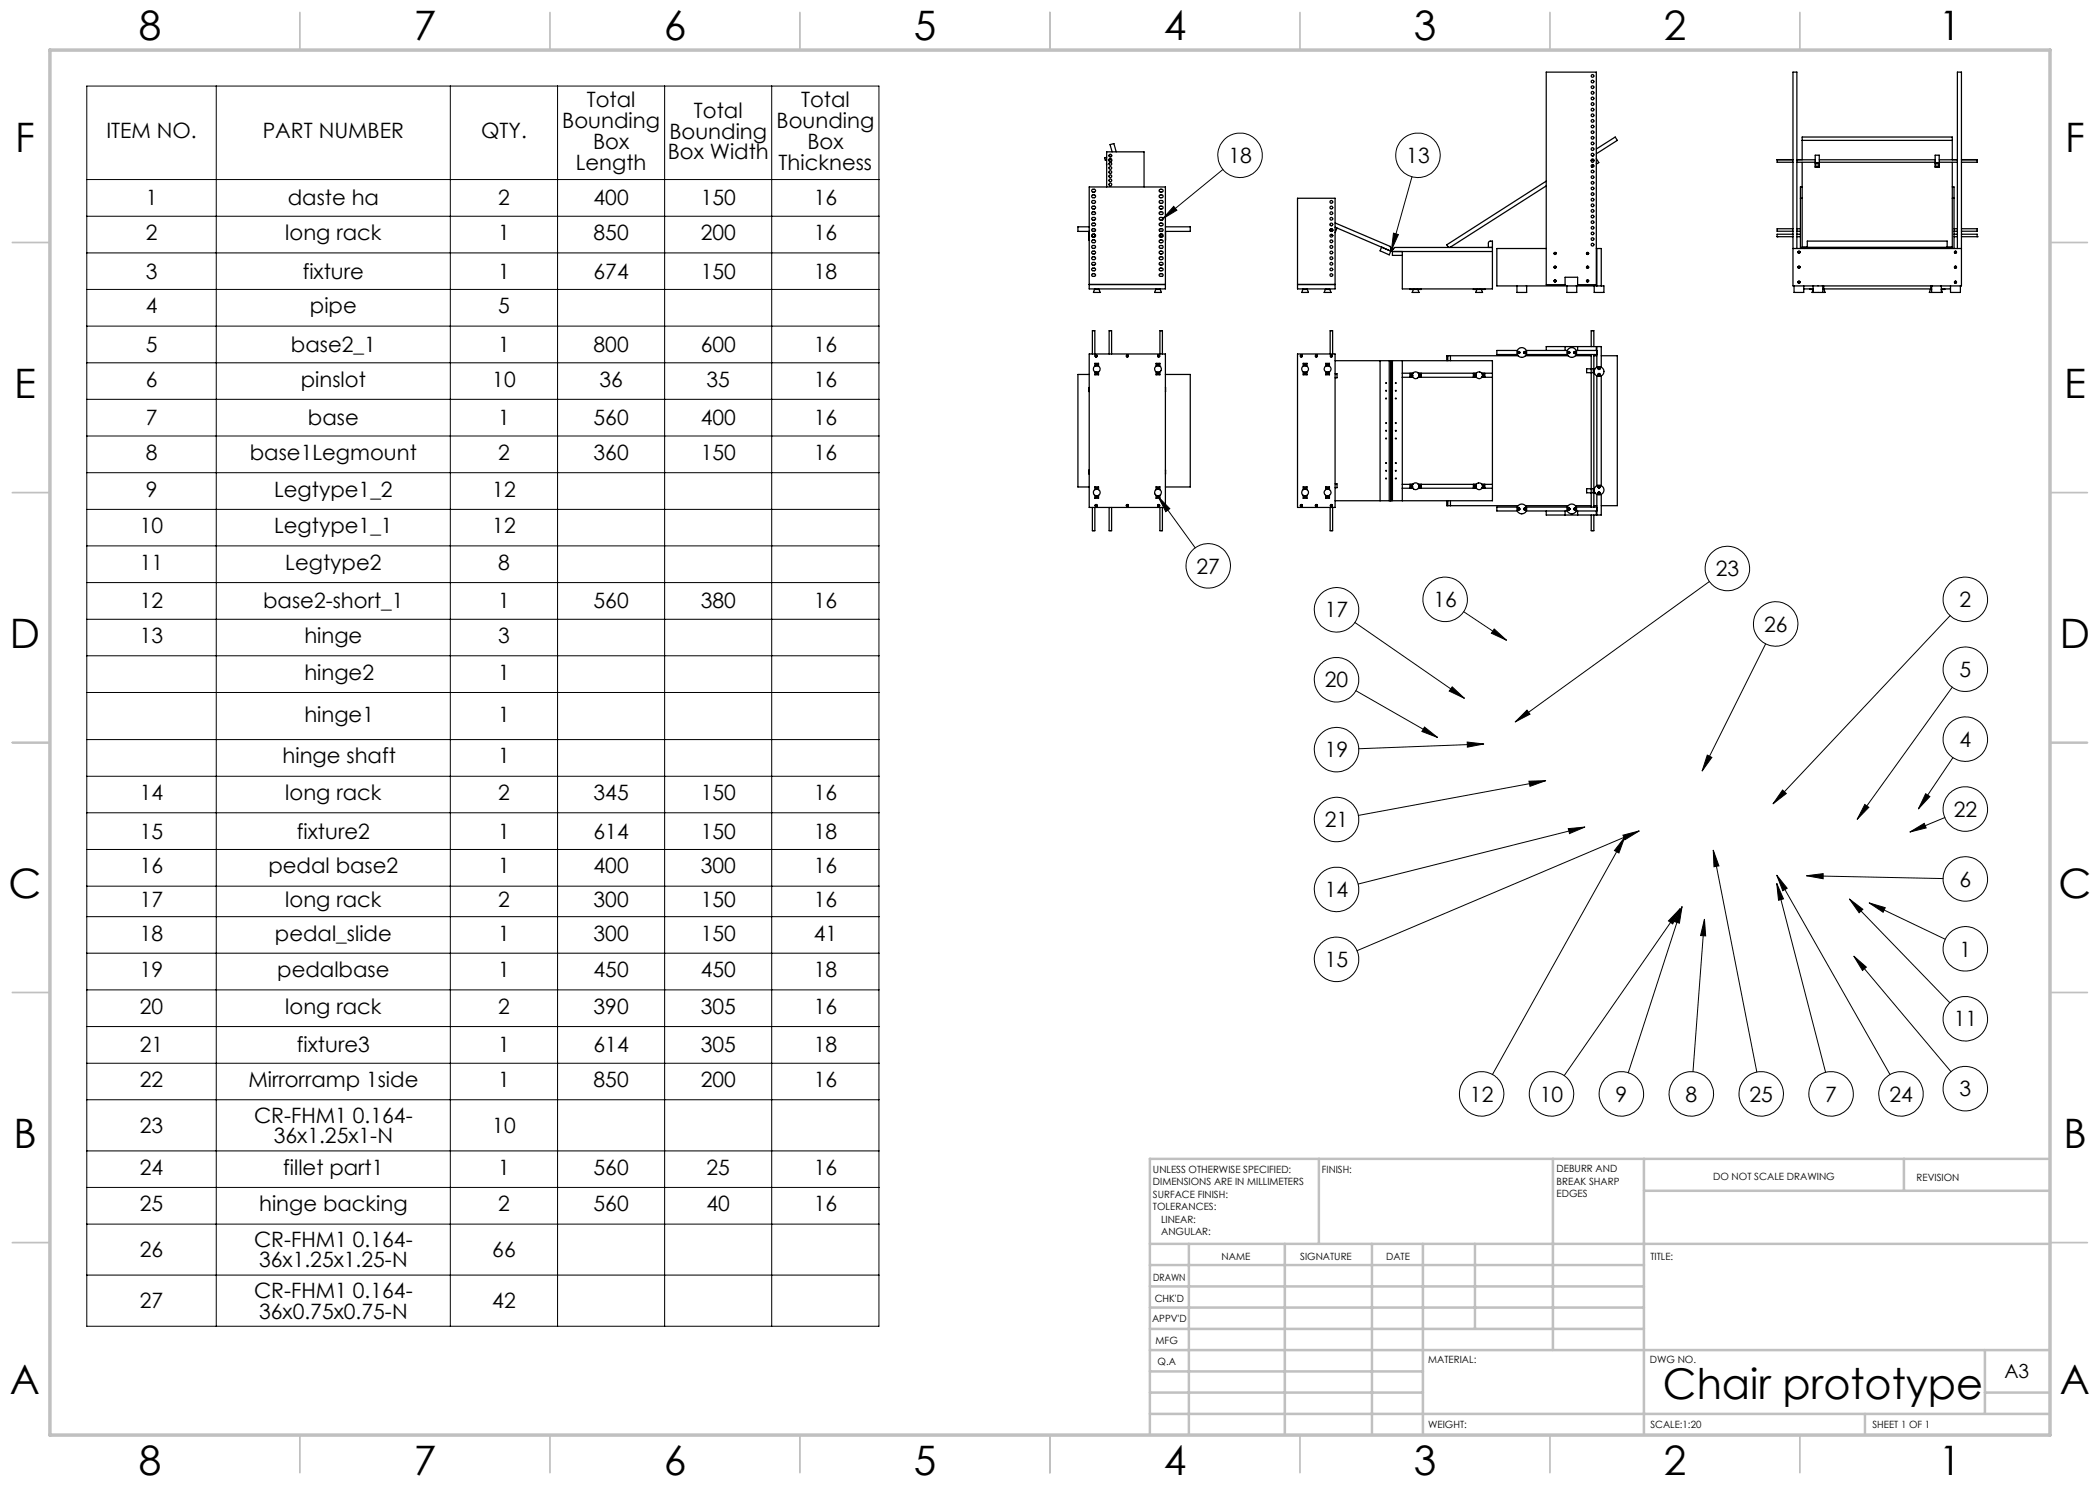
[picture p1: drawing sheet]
<svg xmlns="http://www.w3.org/2000/svg" width="420mm" height="297mm" viewBox="0 0 420 297" stroke-linecap="round" stroke-linejoin="round" font-family="sans-serif">
<g fill="none" stroke="#000" stroke-width=".25">
<path d="M309.2 14.4h10.1v42.5h-3.8v-1.4h-2.5v1.4h-3.8zM217.8 37.4h15.3v20.4h-15.3zM221.3 37.4v-7h7.5v7M221.3 32.8v.1M221.3 31.5l-.4 .1 .2 .4h.2M221.8 31.9h.3l.2 .2M221.8 32.1a.28 .28 0 0 1 .3-.4 .28 .28 0 0 1 .2 .4M221.9 32.5h.1M222.4 31.2l-.5 .1M222.4 30.4l-.4-1.5 .8-.2 .4 1.7M231.8 39.1l.6-.1 .2 .3-.2 .2h-.4l-.2-.1zM231.8 38l.6-.1a.27 .27 0 0 1 .2 .3 .27 .27 0 0 1-.3 .2h-.3z"/>
<path d="M259.5 39.6h7.5v18.2h-7.5zM309.2 36.2l-19.9 12.8 .3 .3 .2 .2 .3-.1 19.1-12.2M318.5 32.9l.2 .3-.4 .2M318.7 32h-.3l-.2 .1M318.7 32l.1 .1M318.7 31.1l-.1 .1M318.8 32.1v-.1a.27 .27 0 0 0-.4-.2 .27 .27 0 0 0-.1 .4M318.8 32.1v.1M319.3 31.7l.5 .8-.5 .3v-.1M319.3 29.8l3.7-2.4 .5 .7-4.2 2.7M355.4 32v.5h3.2M355.4 32h3.2"/>
<path d="M358.6 31.9l-3.2 .1M359.4 32h3.6M359.4 32.5h3.6M359.4 31.9h1M360.1 39.6h.3M360.4 37.4h-.3v12.3M360.4 32v-4.6h30.1v4.6M360.4 32.5v16.9M360.4 28.1h30.1M363 32.5h.9M363 32.8h.9M363 31h.9v2.5h-.9z"/>
<path d="M363 33.2h.9M363.9 32h23.1M363.9 32.5h23.1M387 32.5h.8M387 32.8h.8M387 31h.8v2.5h-.8zM387 33.2h.8M387.8 32h3.7M387.8 32.5h3.7M390.5 37.4h.3v12.3M390.5 39.6h.3M390.5 31.9h1"/>
<path d="M390.5 32.5v16.9M392.3 31.9l3.1 .1M392.3 32h3.1M395.4 32v.5h-3.1M217.8 46.3v1.7M217.8 56.9h15.3M217.8 45.4h-2.2v.9h2.2M218.4 42.4h.5l.2 .3-.2 .2h-.4l-.2-.2zM218.4 43.6l.5-.1 .2 .3-.2 .2h-.4l-.2-.2zM218.4 44.7l.5-.1 .2 .3-.2 .3h-.4l-.2-.3zM218.4 54.8l.5-.1 .2 .4-.2 .2h-.4l-.2-.2zM218.4 53.7l.5-.1 .2 .4-.2 .1h-.4l-.2-.1z"/>
<path d="M218.4 52.6l.5-.1 .2 .3-.2 .2h-.4l-.2-.2zM218.5 46.3h.4M218.6 46.3l-.3-.2 .2-.3 .6 .1v.2l-.2 .2M218.6 46.8l-.3 .3 .2 .3 .5-.1 .1-.2-.2-.3M218.6 46.8l-.2 .5M218.6 46.8h.1M218.8 46.8h.1M218.9 46.8l.1 .5M219 57.9l-.3 .6h1.3l-.3-.6M219 57.9h.7M219 57.8v.1M219.7 57.8v.1"/>
<path d="M231.2 57.9l-.3 .6h1.4l-.3-.6M231.2 57.9h.8M231.2 57.8v.1M231.8 49.2l.6-.1 .2 .4-.2 .2h-.4l-.2-.2zM231.8 54.9l.6-.2a.27 .27 0 0 1 .2 .3 .27 .27 0 0 1-.3 .3l-.3-.1zM231.8 40.2l.2-.1 .6 .1a.29 .29 0 0 1 0 .3 .29 .29 0 0 1-.3 .2l-.3-.1zM231.8 53.8l.2-.2 .6 .1a.27 .27 0 0 1 0 .3 .27 .27 0 0 1-.3 .1h-.3zM231.8 43.6l.2-.1 .6 .1a.27 .27 0 0 1 0 .3 .27 .27 0 0 1-.3 .1h-.3zM231.8 52.6l.2-.1 .6 .1a.27 .27 0 0 1 0 .3 .27 .27 0 0 1-.3 .1h-.2a.25 .25 0 0 1-.3-.1 .25 .25 0 0 1 0-.3zM231.8 51.5l.2-.1h.6a.29 .29 0 0 1 0 .3 .29 .29 0 0 1-.3 .2h-.3zM232 50.3h.6a.29 .29 0 0 1 0 .3 .29 .29 0 0 1-.3 .2l-.5-.1zM232 44.7l.4-.1a.27 .27 0 0 1 .2 .3 .27 .27 0 0 1-.3 .3l-.5-.2z"/>
<path d="M232 41.3h.6a.29 .29 0 0 1 0 .3 .29 .29 0 0 1-.3 .2l-.5-.1zM232 48h.4a.27 .27 0 0 1 .2 .3 .27 .27 0 0 1-.3 .2l-.5-.1zM232 42.4h.6a.27 .27 0 0 1 0 .3 .27 .27 0 0 1-.3 .2h-.2a.27 .27 0 0 1-.3-.2 .27 .27 0 0 1 .2-.3zM232 57.8v.1M232 46.3h.4M232.1 46.8l-.2 .5M232.1 46.3l-.3-.2a.25 .25 0 0 1 0-.2 .25 .25 0 0 1 .3-.1h.2a.27 .27 0 0 1 .3 .2 .27 .27 0 0 1-.3 .3M232.1 46.8l-.3 .2v.3l.2 .1 .6-.1a.29 .29 0 0 0 0-.3 .29 .29 0 0 0-.3-.2M232.3 46.8h.1M232.4 46.8l.1 .5M232.5 43.5v.5M233.1 45.4h5v.9h-5"/>
<path d="M233.1 48h.1M259.5 56.9h7.5M260.6 57.9l-.3 .6h1.4l-.3-.6M260.6 57.8v.1M260.6 57.9h.8M261.4 57.8v.1M265.1 57.9l-.3 .6h1.4l-.3-.6M265.1 57.9h.8M265.1 57.8v.1M265.9 57.8v.1M266 45l.3 .2M266.3 46.9v.1l.3 .1"/>
<path d="M266.6 46l-.1 .1M267 44.6l11 4.7 .3 .6M267 45.4l11.2 4.8M267.4 45.6l-.4 .9M276.3 49.4l1.9 .8-.4 .8-1.8-.8zM278.2 49.7a.21 .21 0 0 1 .2-.1 .21 .21 0 0 1 .2 .2M278.3 49.9l.1 .1M278.3 49.9h.1M278.3 49.9l-.1 .3M278.4 49.9v.1M278.4 49.9h.1M278.4 50h.1"/>
<path d="M278.5 50v1.1h2M278.5 50.3h20M278.6 49.9a.17 .17 0 0 0-.1-.3 .17 .17 0 0 0-.2 .1 .17 .17 0 0 0 .1 .2M278.6 49.9h-.2M278.6 49.9h.1M282 57.8v.1h2.3v-.1M282.7 57.9l-.3 .6h1.4l-.2-.6M294.7 57.8v.1h2.3v-.1M295.4 57.9l-.3 .6h1.4l-.2-.6M297.7 49.5v-1.1l.8-.2v9.6h-18v-7.5M298.5 49.5h-19.5l-.5 .5M303.4 57.2v1.3h1.9v-1.3"/>
<path d="M309.2 49.7h-9.8v7.5h20.9M310.9 53.4h.2zM310.9 56.2h.2zM310.9 50.7h.1M310.9 50.7h.2M311 53.3h.1M311 53.5h.1M311 50.5v.2M311 50.7v.1M311 53.3v.2M311 56.1v.2M311 56.1v.1"/>
<path d="M311 56.3h.1M311 56.1h.1M311 50.5h.1M311 50.8h.1M311 50.7h.1M311 56.2h.1M311 53.4h.1M311 56.2v.1M311 53.4v.1M311 53.3v.1M311.1 50.7h.1M311.1 50.7h-.2"/>
<path d="M313.4 57.2v1.3h1.9v-1.3M317.4 53.4h.2zM317.4 56.2h.2zM317.4 50.7h.1M317.4 50.7h.2M317.5 53.4h.1M317.5 56.2h.1M317.5 50.7h.1M317.5 50.5v.3zM317.5 53.3v.2zM317.5 56.1v.2zM317.6 50.7h.1"/>
<path d="M317.6 50.7h-.2M318.8 57.2v1.3h2v-1.3h-.5M319.3 49.7h1v7.5M319.4 49.7v7.5M355.4 47.3h.1M355.4 47.3h3.2M358.6 46.8h-3.2v.5M358.6 45.8h-3.2v.4h3.2M358.6 49.7h33.7M358.8 57.2v1.3h2v-1.3M359.4 49.7v-35.3h-.8v42.8h33.7v-42.8h-.8v35.3M359.4 45.8h.7"/>
<path d="M359.4 46.8h.7M359.4 47.3h.7M359.4 46.2h.7M359.7 53.4h.2zM359.7 50.4h.2zM359.7 56.4v.1M359.7 56.5h.2M359.7 56.4h.2M359.7 56.4l.2 .1M359.8 50.4h.1M359.8 53.4h.1M359.8 56.4h.1"/>
<path d="M359.8 50.3v.2zM359.8 53.3v.2zM359.8 56.3v.2zM359.9 56.4v.1M359.9 56.4l-.2 .1M360.4 49.4h30.1M360.4 49.4h1.1M360.8 57.8h1.8M360.9 49.5v.2M361.5 49.7v-1.5h27.9v1.5M361.9 57.8v.1h.7l-.2 .6h.2M362.6 58.5h2"/>
<path d="M362.6 57.2v1.3M364.6 57.8h21.7M364.6 57.9h.1M364.6 57.2v1.3M364.7 57.9l.3 .6h-.4M364.7 57.8v.1M364.7 57.2v.6M386.2 57.9l-.3 .6h.4M386.2 57.9h.1M386.2 57.2v.7M386.3 58.5h2M386.3 57.2v1.3"/>
<path d="M388.3 57.8h1.8M388.3 57.2v1.3M388.9 57.8v.1h-.6l.2 .6h-.2M389.4 49.4h1.1M390 49.5v.2M390.1 57.2v1.3h2v-1.3M390.8 45.8h.7M390.8 46.8h.7M390.8 47.3h.7M390.8 46.2h.7M391 53.4h.2zM391 50.4h.2z"/>
<path d="M391 56.5h.1M391 56.4h.1M391 56.4v.1M391 56.4l.2 .1M391.1 50.3h.1M391.1 53.3h.1M391.1 53.5h.1M391.1 56.3h.1M391.1 50.5h.1M391.1 56.5h.1M391.1 50.3v.2M391.1 53.3v.2"/>
<path d="M391.1 56.3v.1M391.1 56.4v.1M391.1 50.4h.1M391.1 56.4h.1M391.1 53.4h.1M391.2 56.4v.1M391.2 56.4l-.2 .1M392.3 46.8h3.1v.5M392.3 45.8h3.1v.4h-3.1M392.3 47.3h3.1M395.4 47.3h.1M217.8 70.8h15.3v30.7h-15.3z"/>
<path d="M217.8 77.5v.8M217.8 74.9h-2.2v22.5h2.2M218.5 70.8v-4.7h.5v4.7M219 73.2v-.5h.7v.5M219 74.4v.6h.7v-.6M219.1 71.2h.3M219.1 71.2h.1M219.2 71.1v.2M219.2 71.1h.1M219.2 71.3h.1M219.2 71.1l.1 .2M219.2 71.2h.1"/>
<path d="M219.2 73l.3 .1zM219.2 74.5v.1M219.2 74.5h.3M219.2 74.6h.3M219.2 74.5l.3 .1M219.3 71.1v.2M219.3 71.1l-.1 .2M219.3 74.6h.1M219.3 73.1h.1M219.3 73h.1M219.3 73.1v-.2l.1 .2M219.3 74.5v.2l.1-.2"/>
<path d="M219.3 74.6h-.1M219.4 74.6h.1M219.4 73.1h.1M219.4 73h.1M219.4 71.2h.1M219.5 74.5v.1M219.5 74.5l-.1 .1M219.5 74.5l-.1 .3-.2-.2v-.1a.21 .21 0 0 0 0 .2 .21 .21 0 0 0 .3 0 .21 .21 0 0 0 0-.2M219.5 73.1l-.1-.3-.2 .1v.2l-.1-.1a.22 .22 0 0 1 .3-.1 .22 .22 0 0 1 .1 .3M221.8 70.8v-4.7h.5v4.7M225.4 71.2h.2M225.4 71.2h.1"/>
<path d="M225.5 71.2h.1M225.5 71.1v.2zM225.6 71.2h.1M231.2 73.2v-.5h.8v.5M231.2 74.4v.6h.8v-.6M231.4 73.2l.2-.4 .2 .2v.2M231.4 74.5l.1 .3a.2 .2 0 0 0 .3-.1 .2 .2 0 0 0 0-.2M231.5 74.5v.3l.3-.2-.1-.1M231.5 73.1v-.3l.2 .1v.2M231.5 73l.2 .1zM231.5 74.5h.1M231.5 74.5v.1"/>
<path d="M231.5 74.6h.1M231.5 74.5l.2 .1M231.6 72.9v.2M231.6 74.5v.1M231.6 74.6v.1M231.6 74.7h.1M231.6 72.9h.1M231.6 72.9v.1M231.6 74.6h.1M231.6 73.1h.1M231.6 73h.1M231.6 71.2h.1"/>
<path d="M231.6 73v.1M231.6 71.2h.2M231.6 74.5h.1M231.7 71.2h.1M231.7 71.1v.2zM231.7 74.5v.1M231.7 74.5l-.2 .1M231.8 71.2h.1M232 70.8v-4.7h.5v4.7M233.1 74.9h5v22.5h-5M233.1 77.5h.1M233.1 78.3h.1"/>
<path d="M259.5 70.8h7.5v30.7h-7.5zM260.1 71.2h.1M260.1 71.2h.3M260.2 71.2h.1M260.2 71.1l.1 .2zM260.3 71.2h.1M260.4 71.2h.1M260.6 73.2v-.5h.8v.5M260.6 74.4v.6h.8v-.6M260.8 73.2l.2-.4 .2 .2v.2M260.8 74.5l.1 .3a.2 .2 0 0 0 .3-.1 .2 .2 0 0 0 0-.2M260.9 73.1v-.3l.3 .1v.2"/>
<path d="M260.9 74.5v.3l.3-.2v-.1M260.9 73l.2 .1zM260.9 74.6h.1M261 72.9v.2M261 74.5h.1M261 74.6v.1M261 74.5l-.1 .1M261 74.7h.1M261 72.9h.1M261 72.9v.1M261 74.5l.1 .1M261 73.1h.1"/>
<path d="M261 73h.1M261 74.6h.1M261 74.6l.1 .1M261 74.6h-.1M261.1 72.9l-.1 .2M261.1 74.5l-.1 .1M261.1 74.6v.1M261.1 74.5h.1M261.1 74.6h.1M261.1 72.9l-.1 .1M261.1 74.5v.1M263.1 71.2h.3"/>
<path d="M263.1 71.2h.1M263.2 71.2h.1M263.2 71.1l.1 .2zM263.3 71.2h.1M263.4 71.2h.1M265.1 73.2v-.5h.8v.5M265.1 74.4v.6h.8v-.6M265.4 73l.2 .1zM265.4 74.5v.1M265.4 74.5h.2M265.4 74.6h.2M265.4 74.5l.2 .1"/>
<path d="M265.5 73.1h.1M265.5 73h.1M265.5 74.6h.1M265.5 73.1v-.2v.2M265.5 74.5v.2v-.2M265.5 74.6h-.1M265.6 73.1v-.3l-.3 .3a.21 .21 0 0 1 .3-.3 .21 .21 0 0 1 .1 .4M265.6 74.5v.3l-.2-.1v-.2v.2a.2 .2 0 0 0 .2 .1 .2 .2 0 0 0 .1-.3M265.6 74.5v.1M265.6 74.5l-.1 .1M266 70.8v-4.7h.5v4.7M266.1 71.2h.3"/>
<path d="M266.1 71.2h.1M266.2 71.2h.1M266.2 71.1l.1 .2zM266.3 71.2h.1M266.4 71.2h.1M267 72.1h11.3v28.1h-11.3M267 74.8h.4v.8h-.4M276 72.1v28.1M277.8 72.1v28.1M278.2 72.1v28.1M278.3 79.4h.1M278.3 78.5h.1"/>
<path d="M278.3 77.8h.1M278.3 76.9h.1M278.3 76.3h.1M278.3 77h.1M278.3 77.7h.1M278.3 78.6h.1M278.3 79.3h.1M278.3 78.6h.2M278.3 79.3h.2M278.3 77h.2M278.3 77.7h.2M278.3 77v.7"/>
<path d="M278.3 78.6v.7M278.4 76.3v.6M278.4 77.8v.7M278.4 79.4v.6M278.4 79.4h.1M278.4 78.5h.1M278.4 77.8h.1M278.4 76.9h.1M278.4 76.3h.1M278.5 72.1h20v28.1h-20zM280.5 72.1v28.1M280.5 74.6h2.1"/>
<path d="M280.5 75.5h2.1M282.2 75l.2-.1-.2 .2 .3 .1h-.3zM282.2 75v.1M282.2 75h.2M282.3 74.9v.3M282.3 74.9h.1M282.3 75.2h.1M282.4 74.9h.1M282.4 75.1h.1M282.6 74.7h-.6v.7h.6M283.7 74.7h.6v.7h-.6M283.7 74.6h11.6"/>
<path d="M283.7 75.5h11.6M283.8 75h.2M283.9 74.9h-.1M283.9 74.9h.2a.2 .2 0 0 1 0 .3 .2 .2 0 0 1-.3 0h.2l.1-.1zM283.9 74.9v.3M283.9 74.9h.1M283.9 75.2h.1M283.9 75.1h.1M284 75v.1M289.6 71.2h.5M289.6 71.2h-.3v.9M289.6 71.2v.9"/>
<path d="M290.1 71.2h13.5M290.1 71.2v.9M294.9 75l.2-.1-.2 .2 .3 .1h-.3zM294.9 75h.2M294.9 75v.1M295 75.1h.1M295 74.9v.3M295 74.9h.1M295 75.2h.1M295.1 74.9h.1M295.3 74.7h-.6v.7h.6M296.4 74.7h.6v.7h-.6"/>
<path d="M296.4 74.6h2.1M296.4 75.5h2.1M296.5 75h.2M296.6 74.9h-.1M296.6 74.9h.2a.2 .2 0 0 1 0 .3 .2 .2 0 0 1-.3 0h.2l.1-.1zM296.6 75.1h.1M296.6 74.9v.3M296.6 74.9h.1M296.6 75.2h.1M296.7 75v.1M303.5 70.1h-4.1v.8h4.1M303.6 70.5h.3"/>
<path d="M303.6 70.5h.1M303.7 70.5h.1M303.7 70.4l.1 .2zM303.8 70.5h.1M303.9 70.5h.1M304.8 70.5h.3M304.8 70.5h.1M304.9 70.5h.1M304.9 70.4l.1 .2zM305 70.5h.1M305.1 70.5h.1M305.1 71.2h8.5"/>
<path d="M305.3 70.1h8.2M305.3 70.9h8.2M309.2 70.1v-.8h10.1v.8M313 69.3v.8M313.6 70.5h.3M313.6 70.5h.1M313.7 70.4h.1M313.7 70.6h.1M313.7 70.4v.2M313.7 70.4l.1 .2M313.8 70.5h.1M313.8 70.5l-.1 .1"/>
<path d="M313.8 70.4v.2M313.8 70.4v.1M313.9 70.5h.1M314.8 70.5h.3M314.8 70.5h.1M314.9 70.4h.1M314.9 70.6h.1M314.9 70.4v.2M314.9 70.4l.1 .1M315 70.5h.1M315 70.5v.1M315 70.4v.2"/>
<path d="M315 70.4l-.1 .2M315.1 70.5h.1M315.1 71.2h3.1M315.2 70.1h4.2M315.2 70.9h4.2M315.5 69.3v.8M317.3 73.8h1.4v.7h-1.4zM318.2 69.3v-3.2h.6v3.2M318.2 70.9v30.5M318.8 70.9v30.5M318.8 74.5h.1M318.8 73.8h.2"/>
<path d="M318.8 71.2h.6M319.4 73.4v-4.1h.9v4.1M319.4 75.2v22M319.7 74.9h.2zM319.7 73.7h.2zM319.8 74.9h.1M319.8 73.7h.1M319.8 74.8v.2zM319.8 73.6v.2zM320.3 75.2v22M320.3 71.2h3.2v29.9h-3.2M217.8 94v.8"/>
<path d="M219 97.9v-.5h.7v.5M219 99.1v.6h.7v-.6M219.2 97.7l.3 .1zM219.2 99.3h.3zM219.3 97.8h.1M219.3 97.7h.1M219.3 99.3h.1M219.3 97.8v-.2l.1 .2M219.3 99.2v.2l.1-.2M219.4 97.8h.1M219.4 97.7h.1M219.4 99.3h.1"/>
<path d="M219.5 97.9a.19 .19 0 0 0 0-.3 .19 .19 0 0 0-.3 0 .19 .19 0 0 0 0 .3 .21 .21 0 0 1 0-.3 .21 .21 0 0 1 .3 0 .21 .21 0 0 1 0 .3M219.5 99.2l-.1 .2-.2-.1v-.1a.2 .2 0 0 0 0 .2 .2 .2 0 0 0 .3 0 .2 .2 0 0 0 0-.2M231.2 97.9v-.5h.8v.5M231.2 99.1v.6h.8v-.6M231.4 99.2l.1 .3 .3-.1v-.2M231.4 97.9v-.2a.22 .22 0 0 1 .3-.2 .22 .22 0 0 1 .1 .4M231.5 97.9a.19 .19 0 0 1 0-.3 .19 .19 0 0 1 .2 0 .19 .19 0 0 1 0 .3M231.5 99.2v.2l.3-.1-.1-.1M231.5 97.7l.2 .1zM231.5 99.3h.2zM231.6 97.6h.1M231.6 99.4h.1"/>
<path d="M231.6 99.4v-.2v.2M231.6 97.6v.2M231.6 97.6v.1M231.6 97.8h.1M231.6 97.7h.1M231.6 99.3h.1M231.6 97.7v.1M233.1 94h.1M233.1 94.8h.1M260.6 97.9v-.5h.8v.5M260.6 99.1v.6h.8v-.6M260.8 99.2l.1 .3 .3-.1v-.2"/>
<path d="M260.8 97.9v-.2a.22 .22 0 0 1 .3-.2 .22 .22 0 0 1 .1 .4M260.9 97.9a.19 .19 0 0 1 0-.3 .19 .19 0 0 1 .3 0 .19 .19 0 0 1 0 .3M260.9 99.2v.2l.3-.1v-.1M260.9 97.7l.2 .1zM260.9 99.3h.2zM261 97.6h.1M261 99.4h.1M261 99.4l.1-.2v.2M261 97.6v.2M261 99.4v-.2l.1 .2M261 97.6v.1M261 97.8h.1"/>
<path d="M261 97.7h.1M261 99.3h.1M261.1 97.6l-.1 .2M261.1 97.6l-.1 .1M265.1 97.9v-.5h.8v.5M265.1 99.1v.6h.8v-.6M265.4 97.7l.2 .1zM265.4 99.3h.2zM265.5 97.8h.1M265.5 97.7h.1M265.5 99.3h.1M265.5 97.8v-.2v.2"/>
<path d="M265.5 99.2v.2v-.2M265.6 97.9a.19 .19 0 0 0 0-.3 .19 .19 0 0 0-.2 0 .19 .19 0 0 0 0 .3l-.1-.2a.2 .2 0 0 1 .3-.2 .21 .21 0 0 1 .1 .4M265.6 99.2v.2h-.2v-.2l-.1 .1a.21 .21 0 0 0 .3 .2 .21 .21 0 0 0 .1-.3M267 96.8h.4v.7h-.4M278.3 80h.1M278.3 88h.1M278.3 87.4h.1M278.3 85.8h.1M278.3 86.5h.1M278.3 84.3h.1M278.3 84.9h.1M278.3 95.4h.1"/>
<path d="M278.3 96h.1M278.3 93.8h.1M278.3 94.5h.1M278.3 92.9h.1M278.3 92.3h.1M278.3 93h.1M278.3 95.3h.1M278.3 85h.1M278.3 86.6h.1M278.3 87.3h.1M278.3 94.5h.2M278.3 95.3h.2"/>
<path d="M278.3 93h.2M278.3 93.8h.2M278.3 86.6h.2M278.3 87.3h.2M278.3 85h.2M278.3 85.8h.2M278.3 85v.8M278.3 86.6v.7M278.3 93v.8M278.3 94.5v.8M278.4 84.3v.6M278.4 85.8v.7"/>
<path d="M278.4 87.4v.6M278.4 92.3v.6M278.4 93.8v.7M278.4 95.4v.6M278.4 80h.1M278.4 87.4h.1M278.4 86.5h.1M278.4 85.8h.1M278.4 84.9h.1M278.4 84.3h.1M278.4 88h.1M278.4 95.4h.1"/>
<path d="M278.4 94.5h.1M278.4 93.8h.1M278.4 92.9h.1M278.4 92.3h.1M278.4 96h.1M280.5 96.9h2.1M280.5 97.6h2.1M282 96.9v.7h.6M282.2 97.2l.2 .1M282.2 97.3h.2M282.2 97.2v.1M282.2 97.2l.1 .1"/>
<path d="M282.3 97.3h.1M282.3 97.1h.1M282.3 97.4h.1M282.3 97.1v.3M282.3 97.3h-.1M282.4 97.1l-.2 .2 .1 .1h.2M282.4 97.1h.1a.2 .2 0 0 0-.3 0 .2 .2 0 0 0 0 .3 .2 .2 0 0 0 .3 0M283.7 96.9h11.6M283.7 97.6h11.6M283.8 97.3h.2M283.8 97.3h.1M283.9 97.1h-.1a.2 .2 0 0 1 .2 0 .2 .2 0 0 1 0 .3 .2 .2 0 0 1-.2 0"/>
<path d="M283.9 97.1l.2 .1v.2h-.3M283.9 97.3h.1M283.9 97.1h.1M283.9 97.4h.1M283.9 97.1v.3M284 97.2l-.1 .1M284 97.2v.1M284.3 96.9v.7h-.6M294.7 96.9v.7h.6M294.9 97.2l.2 .1M294.9 97.3h.2M294.9 97.2v.1"/>
<path d="M294.9 97.2l.1 .1M295 97.1h.1M295 97.4h.1M295 97.3h.1M295 97.1v.3M295 97.3h-.1M295.1 97.1l-.2 .2 .1 .1h.2M295.1 97.1h.1a.2 .2 0 0 0-.3 0 .2 .2 0 0 0 0 .3 .2 .2 0 0 0 .3 0M295.1 97.3h.1M296.4 96.9h2.1M296.4 97.6h2.1M296.5 97.3h.2"/>
<path d="M296.5 97.3h.1M296.6 97.1h-.1a.2 .2 0 0 1 .2 0 .2 .2 0 0 1 0 .3 .2 .2 0 0 1-.2 0M296.6 97.1l.2 .1v.2h-.3M296.6 97.1v.3M296.6 97.1h.1M296.6 97.4h.1M296.6 97.3h.1M296.7 97.2v.1M296.7 97.2l-.1 .1M297 96.9v.7h-.6M317.3 97.8h1.4v.8h-1.4zM318.8 97.8h.1"/>
<path d="M318.8 98.6h.2M319.4 98.9v4.1h.9v-4.1M319.7 97.4h.2M319.7 97.4h.1M319.7 98.6h.1M319.7 98.6h.2M319.8 97.4h.1M319.8 98.6h.1M319.8 97.3v.2zM319.8 98.5v.2zM319.8 98.6h-.1M319.9 97.4h.1"/>
<path d="M319.9 98.6h.1M319.9 97.4h-.2M319.9 98.6h-.1M218.5 101.5v4.6h.5v-4.6M219.1 101.1h.1M219.2 101v.1M219.2 101.1v.1M219.2 101h.1M219.2 101.2h.1M219.2 101.1h.1M219.2 101l.1 .2M219.2 101.1h.2"/>
<path d="M219.2 101.1h-.1M219.3 101.1h.1M219.3 101v.1M219.3 101.1v.1M219.3 101l-.1 .2M219.3 101.1h-.1M219.4 101.1h.1M219.4 101.1h-.2M221.8 101.5v4.6h.5v-4.6M225.4 101.1h.2M225.4 101.1h.1M225.5 101.1h.1"/>
<path d="M225.5 101v.2zM225.6 101.1h.1M225.6 101.1h-.2M231.6 101.1h.1M231.6 101.1h.2M231.7 101.1h.1M231.7 101v.2zM231.8 101.1h.1M231.8 101.1h-.2M232 101.5v4.6h.5v-4.6M260.1 101.1h.3M260.1 101.1h.1"/>
<path d="M260.2 101.1h.1M260.2 101l.1 .2zM260.3 101.1h.1M260.4 101.1h.1M260.4 101.1h-.3M263.1 101.1h.3M263.1 101.1h.1M263.2 101.1h.1M263.2 101l.1 .2zM263.2 101.1h-.1M263.3 101.1h.1M263.4 101.1h.1"/>
<path d="M263.4 101.1h-.1M266 101.5v4.6h.5v-4.6M266.1 101.1h.3M266.1 101.1h.1M266.2 101.1h.1M266.2 101l.1 .2zM266.2 101.1h-.1M266.3 101.1h.1M266.4 101.1h.1M266.4 101.1h-.1M289.3 100.2v.9h.3M289.6 101.1h.5"/>
<path d="M289.6 100.2v.9M290.1 101.1h13.5M290.1 100.2v.9M303.5 101.4h-4.1v.8h4.1M303.6 101.8h.3M303.6 101.8h.1M303.7 101.8h.1M303.7 101.7l.1 .2zM303.8 101.8h.1M303.9 101.8h.1M303.9 101.8h-.3M304.8 101.8h.1"/>
<path d="M304.8 101.8h.3M304.9 101.8h.1M304.9 101.7l.1 .2zM304.9 101.8h-.1M305 101.8h.1M305.1 101.8h.1M305.1 101.8h-.1M305.1 101.1h8.5M305.3 101.4h8.2M305.3 102.2h8.2M309.2 102.2v.8h10.1v-.8M313 102.2v.8"/>
<path d="M313.6 101.8h.1M313.6 101.8h.2M313.7 101.7h.1M313.7 101.9h.1M313.7 101.7v.1M313.7 101.8v.1M313.7 101.8h.1M313.7 101.7l.1 .1M313.8 101.8h.1M313.8 101.8l-.1 .1M313.8 101.8v.1M313.8 101.8h-.2"/>
<path d="M313.8 101.7v.1M313.8 101.8h-.1M313.9 101.8h.1M313.9 101.8h-.1M314.8 101.8h.1M314.8 101.8h.2M314.9 101.7h.1M314.9 101.9h.1M314.9 101.7v.1M314.9 101.8v.1M314.9 101.8h.1M314.9 101.7l.1 .1"/>
<path d="M315 101.8h.1M315 101.8l-.1 .1M315 101.8v.1M315 101.8h-.2M315 101.7v.1M315 101.8h-.1M315.1 101.8h.1M315.1 101.8h-.1M315.1 101.1h3.1M315.2 101.4h4.2M315.2 102.2h4.2M315.5 102.2v.8"/>
<path d="M318.2 103v3.1h.6v-3.1M318.8 101.1h.6"/>
<circle cx="318.5" cy="18.6" r=".27"/>
<circle cx="318.5" cy="19.7" r=".27"/>
<circle cx="318.5" cy="15.2" r=".26"/>
<circle cx="318.5" cy="16.3" r=".26"/>
<circle cx="318.5" cy="17.4" r=".26"/>
<circle cx="218.7" cy="39.3" r=".36"/>
<circle cx="218.7" cy="38.2" r=".36"/>
<circle cx="222.1" cy="32.2" r=".26"/>
<circle cx="222.1" cy="33.6" r=".27"/>
<circle cx="222.1" cy="36.1" r=".27"/>
<circle cx="222.1" cy="31.1" r=".27"/>
<circle cx="222.1" cy="35.2" r=".28"/>
<circle cx="222.1" cy="34.4" r=".28"/>
<circle cx="222.1" cy="36.9" r=".28"/>
<circle cx="222.1" cy="32.8" r=".28"/>
<circle cx="318.5" cy="33.2" r=".27"/>
<circle cx="318.5" cy="21.9" r=".27"/>
<circle cx="318.5" cy="30.9" r=".27"/>
<circle cx="318.5" cy="39.9" r=".27"/>
<circle cx="318.5" cy="23.1" r=".27"/>
<circle cx="318.5" cy="28.7" r=".27"/>
<circle cx="318.5" cy="20.8" r=".27"/>
<circle cx="318.5" cy="38.8" r=".27"/>
<circle cx="318.5" cy="29.8" r=".27"/>
<circle cx="318.5" cy="32.2" r=".24"/>
<circle cx="318.5" cy="36.6" r=".26"/>
<circle cx="318.5" cy="27.6" r=".26"/>
<circle cx="318.5" cy="37.7" r=".26"/>
<circle cx="318.5" cy="35.4" r=".26"/>
<circle cx="318.5" cy="34.3" r=".26"/>
<circle cx="318.5" cy="24.2" r=".26"/>
<circle cx="318.5" cy="25.3" r=".26"/>
<circle cx="318.5" cy="26.4" r=".26"/>
<circle cx="218.7" cy="47.1" r=".25"/>
<circle cx="218.7" cy="41.6" r=".36"/>
<circle cx="218.7" cy="48.2" r=".36"/>
<circle cx="218.7" cy="49.4" r=".36"/>
<circle cx="218.7" cy="50.6" r=".36"/>
<circle cx="218.7" cy="40.4" r=".36"/>
<circle cx="218.7" cy="51.7" r=".36"/>
<circle cx="232.2" cy="47.1" r=".24"/>
<circle cx="266.3" cy="46" r=".25"/>
<circle cx="266.3" cy="41.5" r=".28"/>
<circle cx="266.3" cy="47.1" r=".28"/>
<circle cx="266.3" cy="50.5" r=".28"/>
<circle cx="266.3" cy="51.6" r=".28"/>
<circle cx="266.3" cy="48.3" r=".28"/>
<circle cx="266.3" cy="40.4" r=".28"/>
<circle cx="266.3" cy="49.4" r=".28"/>
<circle cx="266.3" cy="52.8" r=".27"/>
<circle cx="266.3" cy="46" r=".27"/>
<circle cx="266.3" cy="42.6" r=".27"/>
<circle cx="266.3" cy="55" r=".27"/>
<circle cx="266.3" cy="43.8" r=".27"/>
<circle cx="266.3" cy="53.9" r=".27"/>
<circle cx="266.3" cy="44.9" r=".27"/>
<circle cx="278.4" cy="49.8" r=".15"/>
<circle cx="311" cy="50.7" r=".18"/>
<circle cx="311" cy="53.4" r=".18"/>
<circle cx="311" cy="56.2" r=".18"/>
<circle cx="311" cy="50.7" r=".21"/>
<circle cx="311" cy="53.4" r=".21"/>
<circle cx="311" cy="56.2" r=".21"/>
<circle cx="317.5" cy="53.4" r=".18"/>
<circle cx="317.5" cy="50.7" r=".18"/>
<circle cx="317.5" cy="56.2" r=".18"/>
<circle cx="317.5" cy="53.4" r=".21"/>
<circle cx="317.5" cy="56.2" r=".21"/>
<circle cx="317.5" cy="50.7" r=".21"/>
<circle cx="318.5" cy="42.2" r=".27"/>
<circle cx="318.5" cy="48.9" r=".27"/>
<circle cx="318.5" cy="41.1" r=".27"/>
<circle cx="318.5" cy="43.3" r=".27"/>
<circle cx="318.5" cy="45.6" r=".26"/>
<circle cx="318.5" cy="44.4" r=".26"/>
<circle cx="318.5" cy="46.7" r=".26"/>
<circle cx="318.5" cy="47.8" r=".26"/>
<circle cx="359.8" cy="53.4" r=".18"/>
<circle cx="359.8" cy="50.4" r=".18"/>
<circle cx="359.8" cy="56.4" r=".18"/>
<circle cx="359.8" cy="50.4" r=".21"/>
<circle cx="359.8" cy="56.4" r=".21"/>
<circle cx="359.8" cy="53.4" r=".21"/>
<circle cx="391.1" cy="53.4" r=".18"/>
<circle cx="391.1" cy="50.4" r=".18"/>
<circle cx="391.1" cy="56.4" r=".18"/>
<circle cx="391.1" cy="53.4" r=".21"/>
<circle cx="391.1" cy="50.4" r=".21"/>
<circle cx="391.1" cy="56.4" r=".21"/>
<circle cx="219.2" cy="71.2" r=".18"/>
<circle cx="219.2" cy="71.2" r=".21"/>
<circle cx="219.4" cy="73.8" r=".67"/>
<circle cx="225.5" cy="71.2" r=".18"/>
<circle cx="225.5" cy="71.2" r=".22"/>
<circle cx="231.6" cy="73.8" r=".67"/>
<circle cx="231.7" cy="71.2" r=".22"/>
<circle cx="231.7" cy="71.2" r=".18"/>
<circle cx="260.3" cy="71.2" r=".22"/>
<circle cx="260.3" cy="71.2" r=".18"/>
<circle cx="261" cy="73.8" r=".67"/>
<circle cx="263.3" cy="71.2" r=".18"/>
<circle cx="263.3" cy="71.2" r=".21"/>
<circle cx="265.5" cy="73.8" r=".67"/>
<circle cx="266.3" cy="71.2" r=".18"/>
<circle cx="266.3" cy="71.2" r=".21"/>
<circle cx="277.2" cy="76.6" r=".09"/>
<circle cx="277.2" cy="78.2" r=".08"/>
<circle cx="277.2" cy="79.7" r=".08"/>
<circle cx="279.2" cy="78.2" r=".08"/>
<circle cx="279.2" cy="76.6" r=".08"/>
<circle cx="279.2" cy="79.7" r=".08"/>
<circle cx="283.1" cy="75.1" r=".68"/>
<circle cx="295.8" cy="75.1" r=".67"/>
<circle cx="303.8" cy="70.5" r=".22"/>
<circle cx="303.8" cy="70.5" r=".19"/>
<circle cx="304.4" cy="70.5" r=".97"/>
<circle cx="305" cy="70.5" r=".22"/>
<circle cx="305" cy="70.5" r=".19"/>
<circle cx="313.8" cy="70.5" r=".21"/>
<circle cx="313.8" cy="70.5" r=".19"/>
<circle cx="314.4" cy="70.5" r=".98"/>
<circle cx="315" cy="70.5" r=".21"/>
<circle cx="315" cy="70.5" r=".19"/>
<circle cx="319.8" cy="73.7" r=".21"/>
<circle cx="319.8" cy="74.9" r=".22"/>
<circle cx="319.8" cy="74.3" r=".98"/>
<circle cx="319.8" cy="73.7" r=".18"/>
<circle cx="319.8" cy="74.9" r=".18"/>
<circle cx="219.3" cy="98.5" r=".67"/>
<circle cx="231.6" cy="98.5" r=".67"/>
<circle cx="261" cy="98.5" r=".68"/>
<circle cx="265.5" cy="98.5" r=".67"/>
<circle cx="277.2" cy="94.1" r=".08"/>
<circle cx="277.2" cy="87.7" r=".08"/>
<circle cx="277.2" cy="86.1" r=".08"/>
<circle cx="277.2" cy="92.6" r=".08"/>
<circle cx="277.2" cy="95.7" r=".08"/>
<circle cx="277.2" cy="84.6" r=".08"/>
<circle cx="279.2" cy="92.6" r=".08"/>
<circle cx="279.2" cy="95.7" r=".08"/>
<circle cx="279.2" cy="84.6" r=".08"/>
<circle cx="279.2" cy="87.7" r=".08"/>
<circle cx="279.2" cy="86.1" r=".08"/>
<circle cx="279.2" cy="94.2" r=".08"/>
<circle cx="283.1" cy="97.3" r=".68"/>
<circle cx="295.8" cy="97.2" r=".67"/>
<circle cx="319.8" cy="97.4" r=".21"/>
<circle cx="319.8" cy="98.6" r=".21"/>
<circle cx="319.8" cy="98" r=".97"/>
<circle cx="319.8" cy="97.4" r=".18"/>
<circle cx="319.8" cy="98.6" r=".18"/>
<circle cx="219.2" cy="101.1" r=".18"/>
<circle cx="219.2" cy="101.1" r=".21"/>
<circle cx="225.5" cy="101.1" r=".18"/>
<circle cx="225.5" cy="101.1" r=".22"/>
<circle cx="231.7" cy="101.1" r=".22"/>
<circle cx="231.7" cy="101.1" r=".18"/>
<circle cx="260.3" cy="101.1" r=".22"/>
<circle cx="260.3" cy="101.1" r=".18"/>
<circle cx="263.3" cy="101.1" r=".18"/>
<circle cx="263.3" cy="101.1" r=".21"/>
<circle cx="266.3" cy="101.1" r=".18"/>
<circle cx="266.3" cy="101.1" r=".21"/>
<circle cx="303.8" cy="101.8" r=".22"/>
<circle cx="303.8" cy="101.8" r=".18"/>
<circle cx="304.4" cy="101.8" r=".97"/>
<circle cx="305" cy="101.8" r=".22"/>
<circle cx="305" cy="101.8" r=".18"/>
<circle cx="313.8" cy="101.8" r=".18"/>
<circle cx="313.8" cy="101.8" r=".21"/>
<circle cx="314.4" cy="101.8" r=".98"/>
<circle cx="315" cy="101.8" r=".18"/>
<circle cx="315" cy="101.8" r=".21"/>
</g>
<g fill="none" stroke="#000" stroke-width=".2">
<path d="M17.4 17.2h158.4v248.1h-158.4zM43.3 17.2v248.1M90.1 17.2v248.1M111.5 17.2v248.1M132.9 17.2v248.1M154.3 17.2v248.1M17.4 35.9h158.4M244.6 33.9l-12.1 9.9M282.4 35.3l-4.1 14.6M17.4 43.2h158.4M17.4 50.6h158.4M17.4 57.9h158.4"/>
<path d="M234.7 41.3l.7 .7-2.9 1.8zM278.7 46.6l1 .3-1.4 3zM17.4 65.2h158.4M17.4 72.6h158.4M17.4 79.9h158.4M17.4 87.2h158.4M17.4 94.5h158.4M231.6 99.3l2.4 2.4-.8 .6zM231.6 99.3l7.4 10.3M17.4 101.9h158.4M17.4 109.2h158.4M17.4 116.5h158.4"/>
<path d="M341.9 116.3l-38.9 28.1M17.4 123.9h158.4M17.4 131.2h158.4M17.4 138.5h158.4M271 124.5l21.9 15.2M271.2 138.1l16.3 9.4M290.4 137.4l2.5 2.3-3.1-1.5zM292.7 122.3l8.6 5.8M298.8 125.8l2.5 2.3-3-1.5zM353.1 128.8l-12.7 25.4M390 123.1l-35.4 37.7M390.5 137.4l-19.1 26.5"/>
<path d="M17.4 147.9h158.4M17.4 155.3h158.4M284.9 145.4l2.6 2.1-3.1-1.2zM293.4 148.4l3.4 .4-3.3 .6zM296.8 148.8l-25.1 1M303 144.4l2.4-2.4 .6 .8zM305.8 156.2l3.3-.1-3.1 1.2zM309.1 156.1l-37.4 7M341.5 151l.9 .5-2 2.7zM356.5 158l.8 .7-2.7 2.1zM385.1 158.7l.9 .6-2.3 2.5zM390.6 151.5l-6.9 10.3"/>
<path d="M17.4 162.6h158.4M17.4 169.9h158.4M17.4 177.2h158.4M313.7 165.7l3.3-.3-3.1 1.3zM317 165.4l-45.4 11.4M324.6 167l3.2-.8-2.8 1.8zM324.9 167.5l-1.1 3.1-.9-.5zM324.9 167.5l-26.4 47.4M327.8 166.2l-56.4 23.9M342.7 170l1.1 3.2-1 .2zM342.7 170l8.7 44.4M355.4 175l2 2.7-.8 .4z"/>
<path d="M355.4 176.7l1.3 3.1-1 .3zM355.4 175l22.6 39.9M355.4 176.7l9.7 37.8M361.3 175.2l3.3-.5v1.1zM361.3 175.2l27.3 .5M369.9 179.8l2.7 2.1-.8 .7zM369.9 179.8l20.1 20.8M373 160.9l.8 .6-2.4 2.4zM382 166.4l2.8-1.7 .4 .9zM389 163.5l-7 2.9M17.4 183.3h158.4M17.4 190.6h158.4"/>
<path d="M17.4 198h158.4M336 181.7l-1.5 3.1-.8-.6zM336 181.7l-23.2 33.4M336.4 181.3l-.5 3.3-1-.3zM336.4 181.3l-10.8 33.3M340.9 183.9l.2 3.3-1-.1zM340.9 183.9l-2.3 30.4M370.8 191.2l2.5 2.2-.8 .7zM370.8 191.2l19.4 23.1M373.8 180.6l3.2 .9-.4 1zM373.8 180.6l15.2 7.3M17.4 205.3h158.4"/>
<path d="M17.4 212.7h158.4M17.4 220h158.4M17.4 230.2h158.4M17.4 237.5h158.4M17.4 244.8h158.4M17.4 255h158.4"/>
<circle cx="248" cy="31.1" r="4.4"/>
<circle cx="283.6" cy="31.1" r="4.4"/>
<circle cx="241.6" cy="113.2" r="4.5"/>
<circle cx="289" cy="119.9" r="4.5"/>
<circle cx="345.5" cy="113.7" r="4.4"/>
<circle cx="393.1" cy="119.9" r="4.5"/>
<circle cx="267.3" cy="135.9" r="4.4"/>
<circle cx="267.3" cy="122" r="4.5"/>
<circle cx="355.1" cy="124.8" r="4.4"/>
<circle cx="393.1" cy="133.9" r="4.5"/>
<circle cx="267.3" cy="149.9" r="4.4"/>
<circle cx="393.1" cy="147.8" r="4.5"/>
<circle cx="267.3" cy="177.9" r="4.4"/>
<circle cx="267.3" cy="163.9" r="4.5"/>
<circle cx="393.1" cy="175.8" r="4.5"/>
<circle cx="393.1" cy="161.8" r="4.5"/>
<circle cx="267.3" cy="191.9" r="4.4"/>
<circle cx="393.1" cy="189.8" r="4.5"/>
<circle cx="296.3" cy="218.8" r="4.4"/>
<circle cx="310.3" cy="218.8" r="4.4"/>
<circle cx="324.3" cy="218.8" r="4.4"/>
<circle cx="338.3" cy="218.8" r="4.4"/>
<circle cx="352.2" cy="218.8" r="4.4"/>
<circle cx="366.2" cy="218.8" r="4.5"/>
<circle cx="380.2" cy="218.8" r="4.4"/>
<circle cx="393.1" cy="217.7" r="4.5"/>
<circle cx="393.1" cy="203.8" r="4.5"/>
</g>
<g fill="none" stroke="#c0c0c0" stroke-width=".35">
<path d="M60 2.5v7.5M110 2.5v7.5M160 2.5v7.5M210 2.5v7.5M260 2.5v7.5M310 2.5v7.5M360 2.5v7.5M2.5 48.5h7.5M410 48.5h7.5M2.5 98.5h7.5M410 98.5h7.5M2.5 148.5h7.5"/>
<path d="M410 148.5h7.5M2.5 198.5h7.5M410 198.5h7.5M2.5 248.5h7.5M410 248.5h7.5M60 287v7.5M110 287v7.5M160 287v7.5M210 287v7.5M260 287v7.5M310 287v7.5M360 287v7.5"/>
</g>
<g fill="none" stroke="#c0c0c0" stroke-width=".5">
<path d="M263.8 231.8v17M310.6 231.8v38.2M328.8 231.8v55.2M328.8 238.2h81.2M380.8 231.8v6.4M410 231.8h-180v55.2M230 248.8h180M230 257.3h98.8M230 253h98.8M237.8 248.8v38.2M257 248.8v38.2M274.4 248.8v38.2"/>
<path d="M284.6 248.8v38.2M295 248.8v17M230 265.8h98.8M230 261.5h98.8M230 278.5h54.6M230 274.3h54.6M230 270h180M397 278.5h13M397 270v12.8M230 282.8h180M373 282.8v4.2"/>
</g>
<path d="M10 10h400v277h-400z" fill="none" stroke="#c0c0c0" stroke-width=".7"/>
<path d="M278.7 46.6l1 .3-1.4 3zM234.7 41.3l.7 .7-2.9 1.8zM231.6 99.3l2.4 2.4-.8 .6zM298.8 125.8l2.5 2.3-3-1.5zM356.5 158l.8 .7-2.7 2.1zM373 160.9l.8 .6-2.4 2.4zM385.1 158.7l.9 .6-2.3 2.5zM382 166.4l2.8-1.7 .4 .9zM361.3 175.2l3.3-.5v1.1zM373.8 180.6l3.2 .9-.4 1zM369.9 179.8l2.7 2.1-.8 .7zM370.8 191.2l2.5 2.2-.8 .7zM355.4 175l2 2.7-.8 .4zM355.4 176.7l1.3 3.1-1 .3zM342.7 170l1.1 3.2-1 .2zM340.9 183.9l.2 3.3-1-.1zM336.4 181.3l-.5 3.3-1-.3zM336 181.7l-1.5 3.1-.8-.6zM324.9 167.5l-1.1 3.1-.9-.5zM324.6 167l3.2-.8-2.8 1.8zM313.7 165.7l3.3-.3-3.1 1.3zM305.8 156.2l3.3-.1-3.1 1.2zM293.4 148.4l3.4 .4-3.3 .6zM284.9 145.4l2.6 2.1-3.1-1.2zM290.4 137.4l2.5 2.3-3.1-1.5zM341.5 151l.9 .5-2 2.7zM303 144.4l2.4-2.4 .6 .8z" fill="#000"/>
<text font-size="8.5" x="332.6" y="279.7">Chair prototype</text>
<g font-size="8.1">
<text x="27.7" y="8">8</text>
<text x="82.7" y="8">7</text>
<text x="132.7" y="8">6</text>
<text x="182.7" y="8">5</text>
<text x="232.7" y="8">4</text>
<text x="282.7" y="8">3</text>
<text x="332.7" y="8">2</text>
<text x="387.7" y="8">1</text>
<text x="3" y="30.4">F</text>
<text x="413" y="30.4">F</text>
<text x="2.8" y="79.6">E</text>
<text x="412.8" y="79.6">E</text>
<text x="2" y="129.6">D</text>
<text x="412" y="129.6">D</text>
<text x="1.7" y="179.6">C</text>
<text x="411.7" y="179.6">C</text>
<text x="2.7" y="229.6">B</text>
<text x="412.7" y="229.6">B</text>
<text x="2" y="278.9">A</text>
<text x="412" y="278.9">A</text>
<text x="27.7" y="295">8</text>
<text x="82.7" y="295">7</text>
<text x="132.7" y="295">6</text>
<text x="182.7" y="295">5</text>
<text x="232.7" y="295">4</text>
<text x="282.7" y="295">3</text>
<text x="332.7" y="295">2</text>
<text x="387.7" y="295">1</text>
</g>
<g font-size="4.2">
<text x="117.4" y="21.5">Total</text>
<text x="138.8" y="23.5">Total</text>
<text x="160.2" y="21.5">Total</text>
<text x="21.3" y="27.7">ITEM NO.</text>
<text x="52.6" y="27.7">PART NUMBER</text>
<text x="96.2" y="27.7">QTY.</text>
<text x="112.5" y="25.6">Bounding</text>
<text x="118.6" y="29.8">Box</text>
<text x="133.9" y="27.7">Bounding</text>
<text x="155.3" y="25.6">Bounding</text>
<text x="161.5" y="29.8">Box</text>
<text x="115.2" y="34">Length</text>
<text x="133.5" y="31.9">Box Width</text>
<text x="155.7" y="34">Thickness</text>
<text x="245.7" y="32.6">18</text>
<text x="281.3" y="32.6">13</text>
<text x="29.2" y="41.1">1</text>
<text x="57.5" y="41.1">daste ha</text>
<text x="99.6" y="41.1">2</text>
<text x="118.7" y="41.1">400</text>
<text x="140.1" y="41.1">150</text>
<text x="162.7" y="41.1">16</text>
<text x="29.2" y="48">2</text>
<text x="57.1" y="48">long rack</text>
<text x="99.6" y="48">1</text>
<text x="118.7" y="48">850</text>
<text x="140.1" y="48">200</text>
<text x="162.7" y="48">16</text>
<text x="29.2" y="55.8">3</text>
<text x="60.6" y="55.8">fixture</text>
<text x="99.6" y="55.8">1</text>
<text x="118.7" y="55.8">674</text>
<text x="140.1" y="55.8">150</text>
<text x="162.7" y="55.8">18</text>
<text x="29.2" y="62.7">4</text>
<text x="62" y="62.7">pipe</text>
<text x="99.6" y="62.7">5</text>
<text x="29.2" y="70.4">5</text>
<text x="58.2" y="70.4">base2_1</text>
<text x="99.6" y="70.4">1</text>
<text x="118.7" y="70.4">800</text>
<text x="140.1" y="70.4">600</text>
<text x="162.7" y="70.4">16</text>
<text x="29.2" y="77.3">6</text>
<text x="60.2" y="77.3">pinslot</text>
<text x="98.5" y="77.3">10</text>
<text x="119.9" y="77.3">36</text>
<text x="141.3" y="77.3">35</text>
<text x="162.7" y="77.3">16</text>
<text x="29.2" y="85.1">7</text>
<text x="61.6" y="85.1">base</text>
<text x="99.6" y="85.1">1</text>
<text x="118.7" y="85.1">560</text>
<text x="140.1" y="85.1">400</text>
<text x="162.7" y="85.1">16</text>
<text x="29.2" y="92">8</text>
<text x="50" y="92">base1Legmount</text>
<text x="99.6" y="92">2</text>
<text x="118.7" y="92">360</text>
<text x="140.1" y="92">150</text>
<text x="162.7" y="92">16</text>
<text x="29.2" y="99.3">9</text>
<text x="54.8" y="99.3">Legtype1_2</text>
<text x="98.5" y="99.3">12</text>
<text x="28" y="106.6">10</text>
<text x="54.8" y="106.6">Legtype1_1</text>
<text x="98.5" y="106.6">12</text>
<text x="28" y="114">11</text>
<text x="57.1" y="114">Legtype2</text>
<text x="99.6" y="114">8</text>
<text x="239.3" y="114.7">27</text>
<text x="343.2" y="115.2">23</text>
<text x="28" y="121.7">12</text>
<text x="52.6" y="121.7">base2-short_1</text>
<text x="99.6" y="121.7">1</text>
<text x="118.7" y="121.7">560</text>
<text x="140.1" y="121.7">380</text>
<text x="162.7" y="121.7">16</text>
<text x="265" y="123.5">17</text>
<text x="286.7" y="121.4">16</text>
<text x="391.9" y="121.4">2</text>
<text x="28" y="128.6">13</text>
<text x="60.9" y="128.6">hinge</text>
<text x="99.6" y="128.6">3</text>
<text x="352.8" y="126.3">26</text>
<text x="60.9" y="135.9">hinge2</text>
<text x="99.6" y="135.9">1</text>
<text x="265" y="137.5">20</text>
<text x="391.9" y="135.4">5</text>
<text x="60.9" y="144.3">hinge1</text>
<text x="99.6" y="144.3">1</text>
<text x="391.9" y="149.4">4</text>
<text x="56.5" y="152.7">hinge shaft</text>
<text x="99.6" y="152.7">1</text>
<text x="265" y="151.5">19</text>
<text x="28" y="160">14</text>
<text x="57.1" y="160">long rack</text>
<text x="99.6" y="160">2</text>
<text x="118.7" y="160">345</text>
<text x="140.1" y="160">150</text>
<text x="162.7" y="160">16</text>
<text x="28" y="167.7">15</text>
<text x="59.4" y="167.7">fixture2</text>
<text x="99.6" y="167.7">1</text>
<text x="118.7" y="167.7">614</text>
<text x="140.1" y="167.7">150</text>
<text x="162.7" y="167.7">18</text>
<text x="265" y="165.4">21</text>
<text x="390.7" y="163.3">22</text>
<text x="28" y="174.7">16</text>
<text x="53.7" y="174.7">pedal base2</text>
<text x="99.6" y="174.7">1</text>
<text x="118.7" y="174.7">400</text>
<text x="140.1" y="174.7">300</text>
<text x="162.7" y="174.7">16</text>
<text x="265" y="179.4">14</text>
<text x="391.9" y="177.3">6</text>
<text x="28" y="181.4">17</text>
<text x="57.1" y="181.4">long rack</text>
<text x="99.6" y="181.4">2</text>
<text x="118.7" y="181.4">300</text>
<text x="140.1" y="181.4">150</text>
<text x="162.7" y="181.4">16</text>
<text x="28" y="188.1">18</text>
<text x="55" y="188.1">pedal_slide</text>
<text x="99.6" y="188.1">1</text>
<text x="118.7" y="188.1">300</text>
<text x="140.1" y="188.1">150</text>
<text x="162.7" y="188.1">41</text>
<text x="391.9" y="191.3">1</text>
<text x="28" y="195.4">19</text>
<text x="55.4" y="195.4">pedalbase</text>
<text x="99.6" y="195.4">1</text>
<text x="118.7" y="195.4">450</text>
<text x="140.1" y="195.4">450</text>
<text x="162.7" y="195.4">18</text>
<text x="265" y="193.4">15</text>
<text x="28" y="202.8">20</text>
<text x="57.1" y="202.8">long rack</text>
<text x="99.6" y="202.8">2</text>
<text x="118.7" y="202.8">390</text>
<text x="140.1" y="202.8">305</text>
<text x="162.7" y="202.8">16</text>
<text x="390.7" y="205.3">11</text>
<text x="28" y="210.5">21</text>
<text x="59.4" y="210.5">fixture3</text>
<text x="99.6" y="210.5">1</text>
<text x="118.7" y="210.5">614</text>
<text x="140.1" y="210.5">305</text>
<text x="162.7" y="210.5">18</text>
<text x="28" y="217.4">22</text>
<text x="49.7" y="217.4">Mirrorramp 1side</text>
<text x="99.6" y="217.4">1</text>
<text x="118.7" y="217.4">850</text>
<text x="140.1" y="217.4">200</text>
<text x="162.7" y="217.4">16</text>
<text x="294" y="220.3">12</text>
<text x="308" y="220.3">10</text>
<text x="323.1" y="220.3">9</text>
<text x="337.1" y="220.3">8</text>
<text x="349.9" y="220.3">25</text>
<text x="365.1" y="220.3">7</text>
<text x="377.9" y="220.3">24</text>
<text x="391.9" y="219.3">3</text>
<text x="28" y="226.6">23</text>
<text x="50.8" y="224.5">CR-FHM1 0.164-</text>
<text x="98.5" y="226.6">10</text>
<text x="54.8" y="228.6">36x1.25x1-N</text>
<text x="28" y="235">24</text>
<text x="56.6" y="235">fillet part1</text>
<text x="99.6" y="235">1</text>
<text x="118.7" y="235">560</text>
<text x="141.3" y="235">25</text>
<text x="162.7" y="235">16</text>
<text x="28" y="242.3">25</text>
<text x="51.8" y="242.3">hinge backing</text>
<text x="99.6" y="242.3">2</text>
<text x="118.7" y="242.3">560</text>
<text x="141.3" y="242.3">40</text>
<text x="162.7" y="242.3">16</text>
<text x="28" y="251.4">26</text>
<text x="50.8" y="249.4">CR-FHM1 0.164-</text>
<text x="98.5" y="251.4">66</text>
<text x="51.8" y="253.5">36x1.25x1.25-N</text>
<text x="28" y="261.7">27</text>
<text x="50.8" y="259.6">CR-FHM1 0.164-</text>
<text x="51.8" y="263.7">36x0.75x0.75-N</text>
<text x="98.5" y="261.7">42</text>
</g>
<text font-size="3.9" x="400.9" y="275.5">A3</text>
<g font-size="2">
<text x="230.6" y="234.6">UNLESS OTHERWISE SPECIFIED:</text>
<text x="230.6" y="237.1">DIMENSIONS ARE IN MILLIMETERS</text>
<text x="230.6" y="239.6">SURFACE FINISH:</text>
<text x="264.4" y="234.6">FINISH:</text>
<text x="311.3" y="234.5">DEBURR AND</text>
<text x="311.3" y="237">BREAK SHARP</text>
<text x="311.3" y="239.5">EDGES</text>
<text x="342.6" y="236">DO NOT SCALE DRAWING</text>
<text x="383.3" y="236.2">REVISION</text>
<text x="230.6" y="242.1">TOLERANCES:</text>
<text x="232.2" y="244.6">LINEAR:</text>
<text x="232.2" y="247.1">ANGULAR:</text>
<text x="244.3" y="252">NAME</text>
<text x="260" y="251.9">SIGNATURE</text>
<text x="277.2" y="251.9">DATE</text>
<text x="330.1" y="251.9">TITLE:</text>
<text x="230.6" y="256.1">DRAWN</text>
<text x="230.9" y="260.3">CHK'D</text>
<text x="230.4" y="264.4">APPV'D</text>
<text x="231.1" y="268.8">MFG</text>
<text x="231.5" y="273">Q.A</text>
<text x="285.6" y="272.5">MATERIAL:</text>
<text x="330" y="272.5">DWG NO.</text>
<text x="285.6" y="285.5">WEIGHT:</text>
<text x="330.1" y="285.6">SCALE:1:20</text>
<text x="374.5" y="285.6">SHEET 1 OF 1</text>
</g>
</svg>
